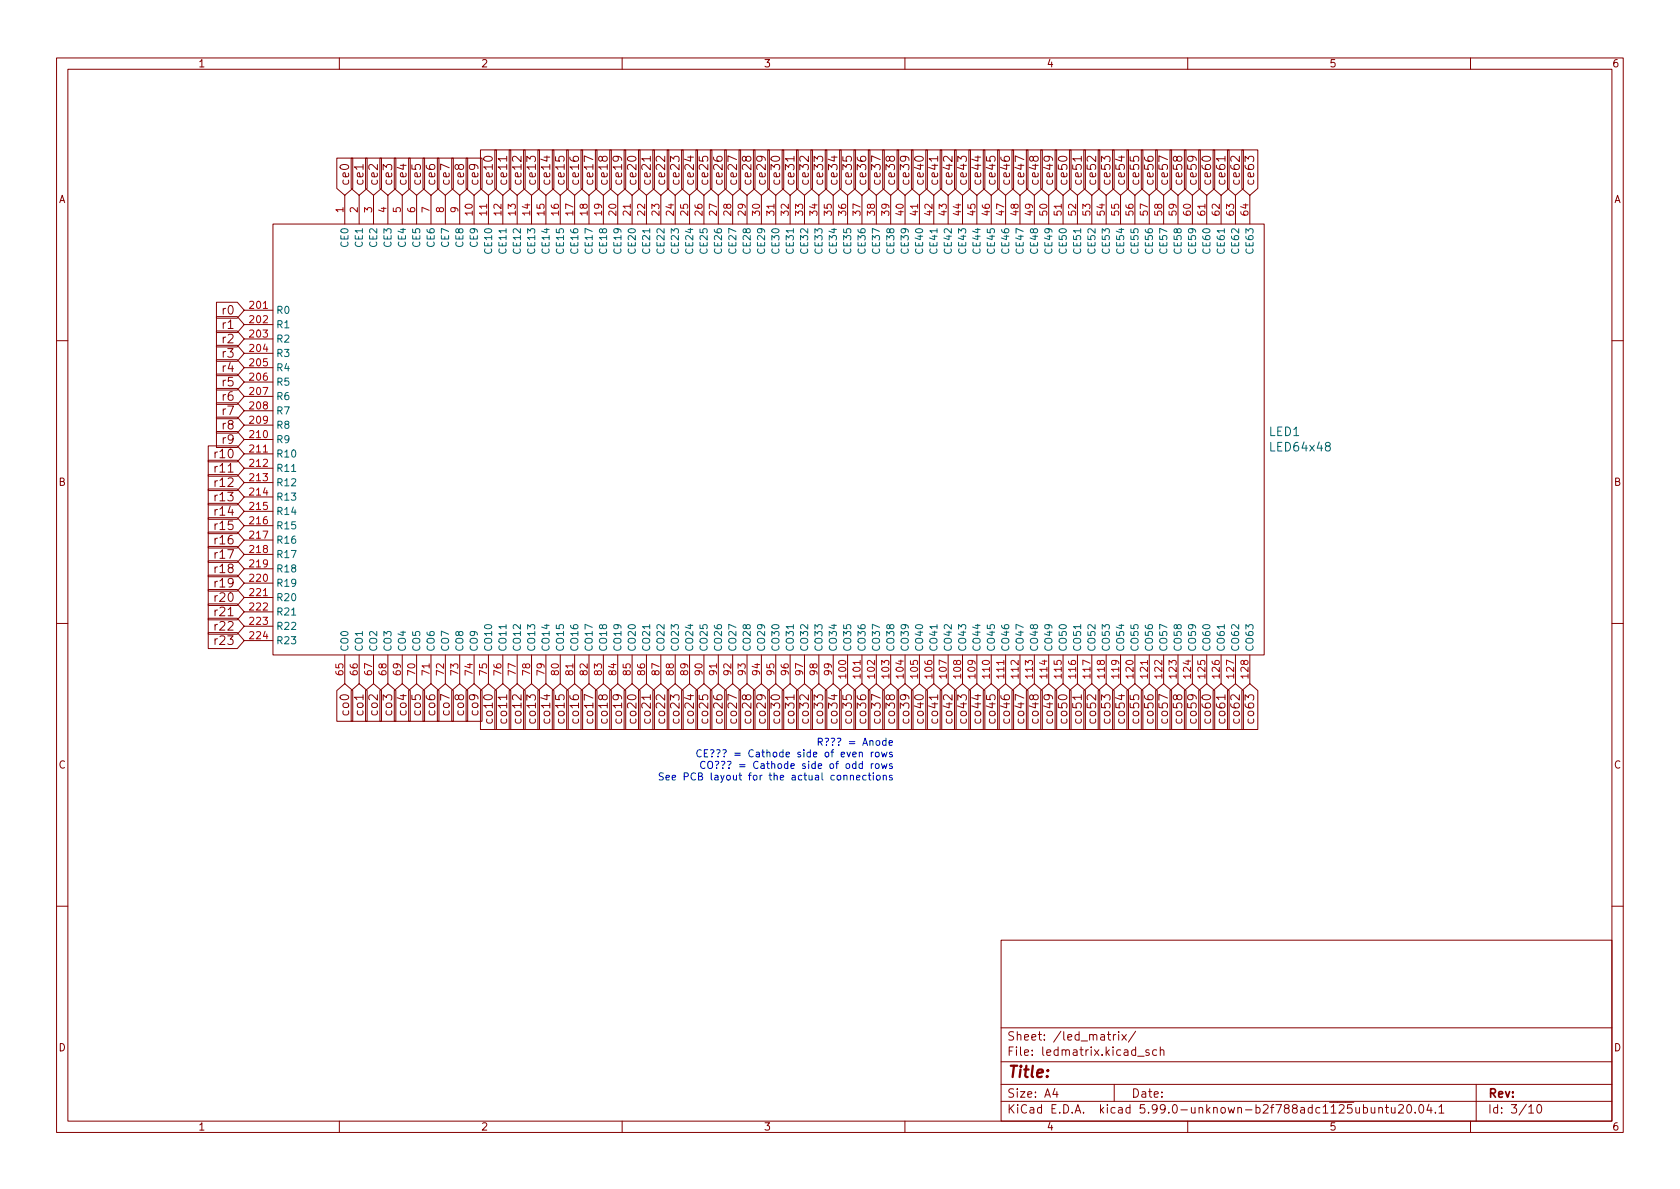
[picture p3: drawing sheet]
<svg xmlns="http://www.w3.org/2000/svg" width="297mm" height="210mm" viewBox="0 0 297 210" stroke-linecap="round" stroke-linejoin="round" font-family="sans-serif">
<g fill="none" stroke="#840000" stroke-width=".18">
<path d="M10 10.2h277v190.1h-277zM12 12.2h273v186.1h-273zM60 10.2v2M110 10.2v2M160 10.2v2M210 10.2v2M260 10.2v2M48.3 39.6h175.2v76.2h-175.2zM59.6 28h2.8v5.3l-1.4 1.2-1.4-1.2zM61 34.5v5.1M62.1 28h2.8v5.3l-1.4 1.2-1.4-1.2zM63.5 34.5v5.1"/>
<path d="M64.2 29.1v.9M64.6 28h2.8v5.3l-1.4 1.2-1.4-1.2zM66 34.5v5.1M67.2 28h2.8v5.3l-1.4 1.2-1.4-1.2zM68.6 34.5v5.1M69.7 28h2.8v5.3l-1.4 1.2-1.4-1.2zM71.1 34.5v5.1M72.3 28h2.8v5.3l-1.4 1.2-1.4-1.2zM73.7 34.5v5.1M74.8 28h2.8v5.3l-1.4 1.2-1.4-1.2zM76.2 34.5v5.1M77.3 28h2.8v5.3l-1.4 1.2-1.4-1.2z"/>
<path d="M78.7 34.5v5.1M79.9 28h2.8v5.3l-1.4 1.2-1.4-1.2zM81.3 34.5v5.1M82.4 28h2.8v5.3l-1.4 1.2-1.4-1.2zM83.8 34.5v5.1M85 26.5h2.8v6.8l-1.4 1.2-1.4-1.2zM85.6 27.9a1.01 1.01 0 0 1 1.4 .1 .83 .83 0 0 1-.6 .6 .83 .83 0 0 1-.8-.3zM86.4 34.5v5.1M87.5 26.5h2.8v6.8l-1.4 1.2-1.4-1.2zM88.9 34.5v5.1M89.6 27.6v.9M90 26.5h2.8v6.8l-1.4 1.2-1.4-1.2z"/>
<path d="M91.4 34.5v5.1M92.1 27.6v1l-1.1-1-.2 .1-.2 .2 .2 .6M92.6 26.5h2.8v6.8l-1.4 1.2-1.4-1.2zM93.1 28.6v-1l.6 .5 .2-.4h.6l.2 .2v.5l-.2 .2M94 34.5v5.1M95.1 26.5h2.8v6.8l-1.4 1.2-1.4-1.2zM96.5 34.5v5.1M96.7 27.6v.9l-1.1-.4M97.7 26.5h2.8v6.8l-1.4 1.2-1.4-1.2zM98.2 27.7v.7l.8 .1-.2-.2 .1-.5 .2-.2 .5 .1 .1 .2-.1 .6M99.1 34.5v5.1M100.2 26.5h2.8v6.8l-1.4 1.2-1.4-1.2z"/>
<path d="M100.8 27.8a.6 .6 0 0 0 .6 .7h.6l.2-.1 .1-.5-.2-.2-.5-.1-.2 .2-.1 .4 .3 .3M101.6 34.5v5.1M102.7 26.5h2.8v6.8l-1.4 1.2-1.4-1.2zM104.1 34.5v5.1M104.8 28.2l-1.5-.6v1M105.3 26.5h2.8v6.8l-1.4 1.2-1.4-1.2zM106.5 27.9l.3-.3h.3l.3 .3-.2 .5-.4 .1-.2-.1-.2-.7-.3-.1-.2 .2-.1 .4 .2 .2 .2 .1 .3-.3M106.7 34.5v5.1M107.8 26.5h2.8v6.8l-1.4 1.2-1.4-1.2zM109 27.6l.3 .3v.5l-.3 .1-.5-.1-.1-.5 .1-.2a1.01 1.01 0 0 1 1.4 .4v.3M109.2 34.5v5.1M110.4 26.5h2.8v6.8l-1.4 1.2-1.4-1.2z"/>
<path d="M111 27.9a1.01 1.01 0 0 1 1.4 .1 .83 .83 0 0 1-.6 .6 .83 .83 0 0 1-.8-.3zM111.8 34.5v5.1M112.9 26.5h2.8v6.8l-1.4 1.2-1.4-1.2zM114.3 34.5v5.1M115 27.6v.9M115.4 26.5h2.8v6.8l-1.4 1.2-1.4-1.2zM116.8 34.5v5.1M117.5 27.6v1l-1.1-1-.2 .1-.2 .2 .2 .6M118 26.5h2.8v6.8l-1.4 1.2-1.4-1.2zM118.5 28.6v-1l.6 .5 .2-.4h.6l.2 .2v.5l-.2 .2M119.4 34.5v5.1M120.5 26.5h2.8v6.8l-1.4 1.2-1.4-1.2z"/>
<path d="M121.9 34.5v5.1M122.1 27.6v.9l-1.1-.4M123.1 26.5h2.8v6.8l-1.4 1.2-1.4-1.2zM123.6 27.7v.7l.8 .1-.2-.2 .1-.5 .2-.2 .5 .1 .1 .2-.1 .6M124.5 34.5v5.1M125.6 26.5h2.8v6.8l-1.4 1.2-1.4-1.2zM126.2 27.8a.6 .6 0 0 0 .6 .7h.6l.2-.1 .1-.5-.2-.2-.5-.1-.2 .2-.1 .4 .3 .3M127 34.5v5.1M128.1 26.5h2.8v6.8l-1.4 1.2-1.4-1.2zM129.5 34.5v5.1M130.2 28.2l-1.5-.6v1M130.7 26.5h2.8v6.8l-1.4 1.2-1.4-1.2z"/>
<path d="M131.9 27.9l.3-.3h.3l.3 .3-.2 .5-.4 .1-.2-.1-.2-.7-.3-.1-.2 .2-.1 .4 .2 .2 .2 .1 .3-.3M132.1 34.5v5.1M133.2 26.5h2.8v6.8l-1.4 1.2-1.4-1.2zM134.4 27.6l.3 .3v.5l-.3 .1-.5-.1-.1-.5 .1-.2a1.01 1.01 0 0 1 1.4 .4v.3M134.6 34.5v5.1M135.8 26.5h2.8v6.8l-1.4 1.2-1.4-1.2zM136.4 27.9a1.01 1.01 0 0 1 1.4 .1 .83 .83 0 0 1-.6 .6 .83 .83 0 0 1-.8-.3zM137.2 34.5v5.1M138.3 26.5h2.8v6.8l-1.4 1.2-1.4-1.2zM139.7 34.5v5.1M140.4 27.6v.9M140.8 26.5h2.8v6.8l-1.4 1.2-1.4-1.2z"/>
<path d="M142.2 34.5v5.1M142.9 27.6v1l-1.1-1-.2 .1-.2 .2 .2 .6M143.4 26.5h2.8v6.8l-1.4 1.2-1.4-1.2zM143.9 28.6v-1l.6 .5 .2-.4h.6l.2 .2v.5l-.2 .2M144.8 34.5v5.1M145.9 26.5h2.8v6.8l-1.4 1.2-1.4-1.2zM147.3 34.5v5.1M147.5 27.6v.9l-1.1-.4M148.5 26.5h2.8v6.8l-1.4 1.2-1.4-1.2zM149 27.7v.7l.8 .1-.2-.2 .1-.5 .2-.2 .5 .1 .1 .2-.1 .6M149.9 34.5v5.1M151 26.5h2.8v6.8l-1.4 1.2-1.4-1.2z"/>
<path d="M151.6 27.8a.6 .6 0 0 0 .6 .7h.6l.2-.1 .1-.5-.2-.2-.5-.1-.2 .2-.1 .4 .3 .3M152.4 34.5v5.1M153.5 26.5h2.8v6.8l-1.4 1.2-1.4-1.2zM154.9 34.5v5.1M155.6 28.2l-1.5-.6v1M156.1 26.5h2.8v6.8l-1.4 1.2-1.4-1.2zM157.3 27.9l.3-.3h.3l.3 .3-.2 .5-.4 .1-.2-.1-.2-.7-.3-.1-.2 .2-.1 .4 .2 .2 .2 .1 .3-.3M157.5 34.5v5.1M158.6 26.5h2.8v6.8l-1.4 1.2-1.4-1.2zM159.8 27.6l.3 .3v.5l-.3 .1-.5-.1-.1-.5 .1-.2a1.01 1.01 0 0 1 1.4 .4v.3M160 34.5v5.1M161.2 26.5h2.8v6.8l-1.4 1.2-1.4-1.2z"/>
<path d="M161.8 27.9a1.01 1.01 0 0 1 1.4 .1 .83 .83 0 0 1-.6 .6 .83 .83 0 0 1-.8-.3zM162.6 34.5v5.1M163.7 26.5h2.8v6.8l-1.4 1.2-1.4-1.2zM165.1 34.5v5.1M165.8 27.6v.9M166.2 26.5h2.8v6.8l-1.4 1.2-1.4-1.2zM167.6 34.5v5.1M168.3 27.6v1l-1.1-1-.2 .1-.2 .2 .2 .6M168.8 26.5h2.8v6.8l-1.4 1.2-1.4-1.2zM169.3 28.6v-1l.6 .5 .2-.4h.6l.2 .2v.5l-.2 .2M170.2 34.5v5.1M171.3 26.5h2.8v6.8l-1.4 1.2-1.4-1.2z"/>
<path d="M172.7 34.5v5.1M172.9 27.6v.9l-1.1-.4M173.9 26.5h2.8v6.8l-1.4 1.2-1.4-1.2zM174.4 27.7v.7l.8 .1-.2-.2 .1-.5 .2-.2 .5 .1 .1 .2-.1 .6M175.3 34.5v5.1M176.4 26.5h2.8v6.8l-1.4 1.2-1.4-1.2zM177 27.8a.6 .6 0 0 0 .6 .7h.6l.2-.1 .1-.5-.2-.2-.5-.1-.2 .2-.1 .4 .3 .3M177.8 34.5v5.1M178.9 26.5h2.8v6.8l-1.4 1.2-1.4-1.2zM180.3 34.5v5.1M181 28.2l-1.5-.6v1M181.5 26.5h2.8v6.8l-1.4 1.2-1.4-1.2z"/>
<path d="M182.7 27.9l.3-.3h.3l.3 .3-.2 .5-.4 .1-.2-.1-.2-.7-.3-.1-.2 .2-.1 .4 .2 .2 .2 .1 .3-.3M182.9 34.5v5.1M184 26.5h2.8v6.8l-1.4 1.2-1.4-1.2zM185.2 27.6l.3 .3v.5l-.3 .1-.5-.1-.1-.5 .1-.2a1.01 1.01 0 0 1 1.4 .4v.3M185.4 34.5v5.1M186.6 26.5h2.8v6.8l-1.4 1.2-1.4-1.2zM187.2 27.9a1.01 1.01 0 0 1 1.4 .1 .83 .83 0 0 1-.6 .6 .83 .83 0 0 1-.8-.3zM188 34.5v5.1M189.1 26.5h2.8v6.8l-1.4 1.2-1.4-1.2zM190.5 34.5v5.1M191.2 27.6v.9M191.6 26.5h2.8v6.8l-1.4 1.2-1.4-1.2z"/>
<path d="M193 34.5v5.1M193.7 27.6v1l-1.1-1-.2 .1-.2 .2 .2 .6M194.2 26.5h2.8v6.8l-1.4 1.2-1.4-1.2zM194.7 28.6v-1l.6 .5 .2-.4h.6l.2 .2v.5l-.2 .2M195.6 34.5v5.1M196.7 26.5h2.8v6.8l-1.4 1.2-1.4-1.2zM198.1 34.5v5.1M198.3 27.6v.9l-1.1-.4M199.3 26.5h2.8v6.8l-1.4 1.2-1.4-1.2zM199.8 27.7v.7l.8 .1-.2-.2 .1-.5 .2-.2 .5 .1 .1 .2-.1 .6M200.7 34.5v5.1M201.8 26.5h2.8v6.8l-1.4 1.2-1.4-1.2z"/>
<path d="M202.4 27.8a.6 .6 0 0 0 .6 .7h.6l.2-.1 .1-.5-.2-.2-.5-.1-.2 .2-.1 .4 .3 .3M203.2 34.5v5.1M204.3 26.5h2.8v6.8l-1.4 1.2-1.4-1.2zM205.7 34.5v5.1M206.4 28.2l-1.5-.6v1M206.9 26.5h2.8v6.8l-1.4 1.2-1.4-1.2zM208.1 27.9l.3-.3h.3l.3 .3-.2 .5-.4 .1-.2-.1-.2-.7-.3-.1-.2 .2-.1 .4 .2 .2 .2 .1 .3-.3M208.3 34.5v5.1M209.4 26.5h2.8v6.8l-1.4 1.2-1.4-1.2zM210.6 27.6l.3 .3v.5l-.3 .1-.5-.1-.1-.5 .1-.2a1.01 1.01 0 0 1 1.4 .4v.3M210.8 34.5v5.1M212 26.5h2.8v6.8l-1.4 1.2-1.4-1.2z"/>
<path d="M212.6 27.9a1.01 1.01 0 0 1 1.4 .1 .83 .83 0 0 1-.6 .6 .83 .83 0 0 1-.8-.3zM213.4 34.5v5.1M214.5 26.5h2.8v6.8l-1.4 1.2-1.4-1.2zM215.9 34.5v5.1M216.6 27.6v.9M217 26.5h2.8v6.8l-1.4 1.2-1.4-1.2zM218.4 34.5v5.1M219.1 27.6v1l-1.1-1-.2 .1-.2 .2 .2 .6M219.6 26.5h2.8v6.8l-1.4 1.2-1.4-1.2zM220.1 28.6v-1l.6 .5 .2-.4h.6l.2 .2v.5l-.2 .2M221 34.5v5.1M38.3 53.4h3.7l1.2 1.5-1.2 1.4h-3.7z"/>
<path d="M38.3 56h3.7l1.2 1.4-1.2 1.4h-3.7zM38.3 58.5h3.7l1.2 1.4-1.2 1.4h-3.7zM43.2 54.9h5.1M43.2 57.4h5.1M43.2 59.9h5.1M10 60.2h2M36.8 78.8h5.2l1.2 1.5-1.2 1.4h-5.2zM38.3 61.1h3.7l1.2 1.4-1.2 1.4h-3.7zM38.3 63.6h3.7l1.2 1.4-1.2 1.4h-3.7zM38.3 66.1h3.7l1.2 1.5-1.2 1.4h-3.7zM38.3 68.7h3.7l1.2 1.4-1.2 1.4h-3.7zM38.3 71.2h3.7l1.2 1.4-1.2 1.4h-3.7z"/>
<path d="M38.3 73.8h3.7l1.2 1.4-1.2 1.4h-3.7zM38.3 76.3h3.7l1.2 1.4-1.2 1.4h-3.7zM43.2 62.5h5.1M43.2 65h5.1M43.2 67.6h5.1M43.2 70.1h5.1M43.2 72.6h5.1M43.2 75.2h5.1M43.2 77.7h5.1M285 60.2h2M36.8 81.4h5.2l1.2 1.4-1.2 1.4h-5.2zM36.8 83.9h5.2l1.2 1.4-1.2 1.4h-5.2z"/>
<path d="M36.8 86.5h5.2l1.2 1.4-1.2 1.4h-5.2zM36.8 89h5.2l1.2 1.4-1.2 1.4h-5.2zM36.8 91.5h5.2l1.2 1.5-1.2 1.4h-5.2zM36.8 94.1h5.2l1.2 1.4-1.2 1.4h-5.2zM36.8 96.6h5.2l1.2 1.4-1.2 1.4h-5.2zM36.8 99.2h5.2l1.2 1.4-1.2 1.4h-5.2zM43.2 80.3h5.1M43.2 82.8h5.1M43.2 85.3h5.1M43.2 87.9h5.1M43.2 90.4h5.1M43.2 93h5.1"/>
<path d="M43.2 95.5h5.1M43.2 98h5.1M10 110.2h2M36.8 101.7h5.2l1.2 1.4-1.2 1.4h-5.2zM36.8 104.2h5.2l1.2 1.5-1.2 1.4h-5.2zM36.8 106.8h5.2l1.2 1.4-1.2 1.4h-5.2zM36.8 109.3h5.2l1.2 1.4-1.2 1.4h-5.2zM36.8 111.9h5.2l1.2 1.4-1.2 1.4h-5.2zM43.2 100.6h5.1M43.2 103.1h5.1M43.2 105.7h5.1M43.2 108.2h5.1"/>
<path d="M43.2 110.7h5.1M43.2 113.3h5.1M61 115.8v5.1M63.5 115.8v5.1M66 115.8v5.1M68.6 115.8v5.1M71.1 115.8v5.1M73.7 115.8v5.1M76.2 115.8v5.1M78.7 115.8v5.1M81.3 115.8v5.1M83.8 115.8v5.1"/>
<path d="M86.4 115.8v5.1M88.9 115.8v5.1M91.4 115.8v5.1M94 115.8v5.1M96.5 115.8v5.1M99.1 115.8v5.1M101.6 115.8v5.1M104.1 115.8v5.1M106.7 115.8v5.1M109.2 115.8v5.1M111.8 115.8v5.1M114.3 115.8v5.1"/>
<path d="M116.8 115.8v5.1M119.4 115.8v5.1M121.9 115.8v5.1M124.5 115.8v5.1M127 115.8v5.1M129.5 115.8v5.1M132.1 115.8v5.1M134.6 115.8v5.1M137.2 115.8v5.1M139.7 115.8v5.1M142.2 115.8v5.1M144.8 115.8v5.1"/>
<path d="M147.3 115.8v5.1M149.9 115.8v5.1M152.4 115.8v5.1M154.9 115.8v5.1M157.5 115.8v5.1M160 115.8v5.1M162.6 115.8v5.1M165.1 115.8v5.1M167.6 115.8v5.1M170.2 115.8v5.1M172.7 115.8v5.1M175.3 115.8v5.1"/>
<path d="M177.8 115.8v5.1M180.3 115.8v5.1M182.9 115.8v5.1M185.4 115.8v5.1M188 115.8v5.1M190.5 115.8v5.1M193 115.8v5.1M195.6 115.8v5.1M198.1 115.8v5.1M200.7 115.8v5.1M203.2 115.8v5.1M205.7 115.8v5.1"/>
<path d="M208.3 115.8v5.1M210.8 115.8v5.1M213.4 115.8v5.1M215.9 115.8v5.1M218.4 115.8v5.1M221 115.8v5.1M285 110.2h2M59.6 122.1l1.4-1.2 1.4 1.2v5.4h-2.8zM62.1 122.1l1.4-1.2 1.4 1.2v5.4h-2.8zM64.6 122.1l1.4-1.2 1.4 1.2v5.4h-2.8zM67.2 122.1l1.4-1.2 1.4 1.2v5.4h-2.8zM69.7 122.1l1.4-1.2 1.4 1.2v5.4h-2.8z"/>
<path d="M72.3 122.1l1.4-1.2 1.4 1.2v5.4h-2.8zM74.8 122.1l1.4-1.2 1.4 1.2v5.4h-2.8zM77.3 122.1l1.4-1.2 1.4 1.2v5.4h-2.8zM79.9 122.1l1.4-1.2 1.4 1.2v5.4h-2.8zM82.4 122.1l1.4-1.2 1.4 1.2v5.4h-2.8zM85 122.1l1.4-1.2 1.4 1.2v6.9h-2.8zM87.5 122.1l1.4-1.2 1.4 1.2v6.9h-2.8zM90 122.1l1.4-1.2 1.4 1.2v6.9h-2.8zM92.6 122.1l1.4-1.2 1.4 1.2v6.9h-2.8zM95.1 122.1l1.4-1.2 1.4 1.2v6.9h-2.8zM97.7 122.1l1.4-1.2 1.4 1.2v6.9h-2.8zM100.2 122.1l1.4-1.2 1.4 1.2v6.9h-2.8z"/>
<path d="M102.7 122.1l1.4-1.2 1.4 1.2v6.9h-2.8zM105.3 122.1l1.4-1.2 1.4 1.2v6.9h-2.8zM107.8 122.1l1.4-1.2 1.4 1.2v6.9h-2.8zM110.4 122.1l1.4-1.2 1.4 1.2v6.9h-2.8zM112.9 122.1l1.4-1.2 1.4 1.2v6.9h-2.8zM115.4 122.1l1.4-1.2 1.4 1.2v6.9h-2.8zM118 122.1l1.4-1.2 1.4 1.2v6.9h-2.8zM120.5 122.1l1.4-1.2 1.4 1.2v6.9h-2.8zM123.1 122.1l1.4-1.2 1.4 1.2v6.9h-2.8zM125.6 122.1l1.4-1.2 1.4 1.2v6.9h-2.8zM128.1 122.1l1.4-1.2 1.4 1.2v6.9h-2.8zM130.7 122.1l1.4-1.2 1.4 1.2v6.9h-2.8z"/>
<path d="M133.2 122.1l1.4-1.2 1.4 1.2v6.9h-2.8zM135.8 122.1l1.4-1.2 1.4 1.2v6.9h-2.8zM138.3 122.1l1.4-1.2 1.4 1.2v6.9h-2.8zM140.8 122.1l1.4-1.2 1.4 1.2v6.9h-2.8zM143.4 122.1l1.4-1.2 1.4 1.2v6.9h-2.8zM145.9 122.1l1.4-1.2 1.4 1.2v6.9h-2.8zM148.5 122.1l1.4-1.2 1.4 1.2v6.9h-2.8zM151 122.1l1.4-1.2 1.4 1.2v6.9h-2.8zM153.5 122.1l1.4-1.2 1.4 1.2v6.9h-2.8zM156.1 122.1l1.4-1.2 1.4 1.2v6.9h-2.8zM158.6 122.1l1.4-1.2 1.4 1.2v6.9h-2.8zM161.2 122.1l1.4-1.2 1.4 1.2v6.9h-2.8z"/>
<path d="M163.7 122.1l1.4-1.2 1.4 1.2v6.9h-2.8zM166.2 122.1l1.4-1.2 1.4 1.2v6.9h-2.8zM168.8 122.1l1.4-1.2 1.4 1.2v6.9h-2.8zM171.3 122.1l1.4-1.2 1.4 1.2v6.9h-2.8zM173.9 122.1l1.4-1.2 1.4 1.2v6.9h-2.8zM176.4 122.1l1.4-1.2 1.4 1.2v6.9h-2.8zM178.9 122.1l1.4-1.2 1.4 1.2v6.9h-2.8zM181.5 122.1l1.4-1.2 1.4 1.2v6.9h-2.8zM184 122.1l1.4-1.2 1.4 1.2v6.9h-2.8zM186.6 122.1l1.4-1.2 1.4 1.2v6.9h-2.8zM189.1 122.1l1.4-1.2 1.4 1.2v6.9h-2.8zM191.6 122.1l1.4-1.2 1.4 1.2v6.9h-2.8z"/>
<path d="M194.2 122.1l1.4-1.2 1.4 1.2v6.9h-2.8zM196.7 122.1l1.4-1.2 1.4 1.2v6.9h-2.8zM199.3 122.1l1.4-1.2 1.4 1.2v6.9h-2.8zM201.8 122.1l1.4-1.2 1.4 1.2v6.9h-2.8zM204.3 122.1l1.4-1.2 1.4 1.2v6.9h-2.8zM206.9 122.1l1.4-1.2 1.4 1.2v6.9h-2.8zM209.4 122.1l1.4-1.2 1.4 1.2v6.9h-2.8zM212 122.1l1.4-1.2 1.4 1.2v6.9h-2.8zM214.5 122.1l1.4-1.2 1.4 1.2v6.9h-2.8zM217 122.1l1.4-1.2 1.4 1.2v6.9h-2.8zM219.6 122.1l1.4-1.2 1.4 1.2v6.9h-2.8zM10 160.2h2"/>
<path d="M177 166.3h108v32h-108zM285 160.2h2M60 198.3v2M110 198.3v2M160 198.3v2M177 194.8h108M177 191.8h108M177 187.8h108M177 181.8h108M186.5 192.5l-.4 1h1M186.9 193v1M195.8 182.9h.6"/>
<path d="M196 182.4v1.3l.4 .2M196.9 182.9v1M197 191.8v3M197.3 182.9l-.3 .1-.1 .2M197.8 182.4v.2M197.8 182.9v1M198.4 182.9l.7 1M199.1 182.9l-.7 1M200.8 182.4l-1.3 1.9M201.1 186.8h1.2M203.1 185.7l-.3-.1-.2 .2v.3l.5 .1v.4h-.5M204.5 185.7l-.4-.1-.3 .3v.4l.1 .3h.6"/>
<path d="M205.1 185.8l.3-.2 .3 .1 .1 .9M205.1 185.1v1.5M210 198.3v2M242.4 195.8l.1 1h.4l.2-.1M243.1 195.8v1M243.8 196l.2-.2 .4 .1v.9M243.8 195.8v1M244.9 195.8h.6M245.1 195.3v1.3l.4 .2M246 195.8l.1 1h.3l.2-.1M246.6 195.8v1M247.3 195.5l.6-.2 .2 .2v.3l-.9 1h.9"/>
<path d="M248.9 195.4l.2-.1a.81 .81 0 0 1 .6 .7 .81 .81 0 0 1-.3 .8h-.2a.81 .81 0 0 1-.6-.6 .81 .81 0 0 1 .3-.8zM250.2 196.7v.1M251 195.5l.2-.2a.81 .81 0 0 1 .6 .7 .81 .81 0 0 1-.3 .8h-.1a.81 .81 0 0 1-.4-1.3zM252.6 195.3l-.3 1h.9M253 195.8v1M253.8 196.7v.1M254.4 195.8l.5-.5v1.5M254.4 196.8h.9M260 198.3v2M261 191.8v6.5M270.3 195.8l.4-.5v1.5M270.3 196.8h.9"/>
<path d="M271.9 195.4l.2-.1a.81 .81 0 0 1 .6 .7 .81 .81 0 0 1-.3 .8h-.2a.81 .81 0 0 1-.6-.6 .81 .81 0 0 1 .3-.8z"/>
</g>
<path d="M51.6 83.4h.7M51.6 108.8h.7" fill="none" stroke="#006464" stroke-width=".18"/>
<g fill="none" stroke="#0000c2" stroke-width=".18">
<path d="M117.3 136.7h-.5l-.2 .1v.4l.6 .2 .1 .3-.3 .2h-.4M117.8 137.5l.6-.1-.1-.2-.4-.1-.1 .2v.6h.5M118.9 137.5l.6-.1-.1-.2-.4-.1-.1 .2v.6h.5M121 137.3h.6l.1-.2-.1-.3-.6-.1v1.2M124 132.7a.6 .6 0 0 0-.8 .4 .6 .6 0 0 0 .5 .7l.3-.1M124.5 133.2h.5M124.7 134.7a.6 .6 0 0 0-.9 .5 .6 .6 0 0 0 .6 .7l.3-.1M125.1 132.6h-.6v1.2h.6M125.2 134.8l.2-.2a.43 .43 0 0 1 .6 .4v.5a.42 .42 0 0 1-.4 .4 .42 .42 0 0 1-.5-.4zM125.6 132.6h.4l.2 .2-.3 .6M125.9 133.7v.1M126.5 134.7l.4-.1 .2 .2-.4 .6"/>
<path d="M126.7 132.6h.4l.2 .2-.3 .6M126.7 135.8v.1M127 133.7v.1M127.6 134.7l.4-.1 .2 .2-.4 .6M127.8 135.8v.1M144.7 131.2l.6-.1 .1-.1-.1-.3-.6-.2v1.3M145 131.2l.4 .6M155.9 135l.2 .9 .2-.6 .3 .6 .2-.9M156.2 137.2l.1-.1 .3 .1 .1 .7M157.7 133.1l-.3-.1-.1 .2v.2l.4 .1v.3h-.4M157.7 135.1l-.3-.1-.1 .2v.2l.4 .1v.3h-.4M157.7 137.2l-.3-.1-.1 .2v.2l.4 .1v.3h-.4"/>
</g>
<text font-size="2.8" fill="#840000" x="178" y="190.6">Title:</text>
<g font-size="2.1" fill="#840000">
<text x="61.7" y="32.9" transform="rotate(-90 61.7 32.9)">ce0</text>
<text x="64.3" y="32.9" transform="rotate(-90 64.3 32.9)">ce1</text>
<text x="66.8" y="32.9" transform="rotate(-90 66.8 32.9)">ce2</text>
<text x="69.3" y="32.9" transform="rotate(-90 69.3 32.9)">ce3</text>
<text x="71.9" y="32.9" transform="rotate(-90 71.9 32.9)">ce4</text>
<text x="74.4" y="32.9" transform="rotate(-90 74.4 32.9)">ce5</text>
<text x="77" y="32.9" transform="rotate(-90 77 32.9)">ce6</text>
<text x="79.5" y="32.9" transform="rotate(-90 79.5 32.9)">ce7</text>
<text x="82" y="32.9" transform="rotate(-90 82 32.9)">ce8</text>
<text x="84.6" y="32.9" transform="rotate(-90 84.6 32.9)">ce9</text>
<text x="87.1" y="32.9" transform="rotate(-90 87.1 32.9)">ce10</text>
<text x="89.7" y="32.9" transform="rotate(-90 89.7 32.9)">ce11</text>
<text x="92.2" y="32.9" transform="rotate(-90 92.2 32.9)">ce12</text>
<text x="94.7" y="32.9" transform="rotate(-90 94.7 32.9)">ce13</text>
<text x="97.3" y="32.9" transform="rotate(-90 97.3 32.9)">ce14</text>
<text x="99.8" y="32.9" transform="rotate(-90 99.8 32.9)">ce15</text>
<text x="102.4" y="32.9" transform="rotate(-90 102.4 32.9)">ce16</text>
<text x="104.9" y="32.9" transform="rotate(-90 104.9 32.9)">ce17</text>
<text x="107.4" y="32.9" transform="rotate(-90 107.4 32.9)">ce18</text>
<text x="110" y="32.9" transform="rotate(-90 110 32.9)">ce19</text>
<text x="112.5" y="32.9" transform="rotate(-90 112.5 32.9)">ce20</text>
<text x="115.1" y="32.9" transform="rotate(-90 115.1 32.9)">ce21</text>
<text x="117.6" y="32.9" transform="rotate(-90 117.6 32.9)">ce22</text>
<text x="120.1" y="32.9" transform="rotate(-90 120.1 32.9)">ce23</text>
<text x="122.7" y="32.9" transform="rotate(-90 122.7 32.9)">ce24</text>
<text x="125.2" y="32.9" transform="rotate(-90 125.2 32.9)">ce25</text>
<text x="127.8" y="32.9" transform="rotate(-90 127.8 32.9)">ce26</text>
<text x="130.3" y="32.9" transform="rotate(-90 130.3 32.9)">ce27</text>
<text x="132.8" y="32.9" transform="rotate(-90 132.8 32.9)">ce28</text>
<text x="135.4" y="32.9" transform="rotate(-90 135.4 32.9)">ce29</text>
<text x="137.9" y="32.9" transform="rotate(-90 137.9 32.9)">ce30</text>
<text x="140.5" y="32.9" transform="rotate(-90 140.5 32.9)">ce31</text>
<text x="143" y="32.9" transform="rotate(-90 143 32.9)">ce32</text>
<text x="145.5" y="32.9" transform="rotate(-90 145.5 32.9)">ce33</text>
<text x="148.1" y="32.9" transform="rotate(-90 148.1 32.9)">ce34</text>
<text x="150.6" y="32.9" transform="rotate(-90 150.6 32.9)">ce35</text>
<text x="153.2" y="32.9" transform="rotate(-90 153.2 32.9)">ce36</text>
<text x="155.7" y="32.9" transform="rotate(-90 155.7 32.9)">ce37</text>
<text x="158.2" y="32.9" transform="rotate(-90 158.2 32.9)">ce38</text>
<text x="160.8" y="32.9" transform="rotate(-90 160.8 32.9)">ce39</text>
<text x="163.3" y="32.9" transform="rotate(-90 163.3 32.9)">ce40</text>
<text x="165.9" y="32.9" transform="rotate(-90 165.9 32.9)">ce41</text>
<text x="168.4" y="32.9" transform="rotate(-90 168.4 32.9)">ce42</text>
<text x="170.9" y="32.9" transform="rotate(-90 170.9 32.9)">ce43</text>
<text x="173.5" y="32.9" transform="rotate(-90 173.5 32.9)">ce44</text>
<text x="176" y="32.9" transform="rotate(-90 176 32.9)">ce45</text>
<text x="178.6" y="32.9" transform="rotate(-90 178.6 32.9)">ce46</text>
<text x="181.1" y="32.9" transform="rotate(-90 181.1 32.9)">ce47</text>
<text x="183.6" y="32.9" transform="rotate(-90 183.6 32.9)">ce48</text>
<text x="186.2" y="32.9" transform="rotate(-90 186.2 32.9)">ce49</text>
<text x="188.7" y="32.9" transform="rotate(-90 188.7 32.9)">ce50</text>
<text x="191.3" y="32.9" transform="rotate(-90 191.3 32.9)">ce51</text>
<text x="193.8" y="32.9" transform="rotate(-90 193.8 32.9)">ce52</text>
<text x="196.3" y="32.9" transform="rotate(-90 196.3 32.9)">ce53</text>
<text x="198.9" y="32.9" transform="rotate(-90 198.9 32.9)">ce54</text>
<text x="201.4" y="32.9" transform="rotate(-90 201.4 32.9)">ce55</text>
<text x="204" y="32.9" transform="rotate(-90 204 32.9)">ce56</text>
<text x="206.5" y="32.9" transform="rotate(-90 206.5 32.9)">ce57</text>
<text x="209" y="32.9" transform="rotate(-90 209 32.9)">ce58</text>
<text x="211.6" y="32.9" transform="rotate(-90 211.6 32.9)">ce59</text>
<text x="214.1" y="32.9" transform="rotate(-90 214.1 32.9)">ce60</text>
<text x="216.7" y="32.9" transform="rotate(-90 216.7 32.9)">ce61</text>
<text x="219.2" y="32.9" transform="rotate(-90 219.2 32.9)">ce62</text>
<text x="221.7" y="32.9" transform="rotate(-90 221.7 32.9)">ce63</text>
<text x="39.6" y="55.6">r0</text>
<text x="39.6" y="58.2">r1</text>
<text x="39.6" y="60.7">r2</text>
<text x="39.6" y="63.2">r3</text>
<text x="39.6" y="65.8">r4</text>
<text x="39.6" y="68.3">r5</text>
<text x="39.6" y="70.9">r6</text>
<text x="39.6" y="73.4">r7</text>
<text x="39.6" y="75.9">r8</text>
<text x="38.4" y="81">r10</text>
<text x="38.4" y="83.6">r11</text>
<text x="39.6" y="78.5">r9</text>
<text x="38.4" y="86.1">r12</text>
<text x="38.4" y="88.6">r13</text>
<text x="38.4" y="91.2">r14</text>
<text x="38.4" y="93.7">r15</text>
<text x="38.4" y="96.3">r16</text>
<text x="38.4" y="98.8">r17</text>
<text x="38.4" y="101.3">r18</text>
<text x="38.4" y="103.9">r19</text>
<text x="38.4" y="106.4">r20</text>
<text x="38.4" y="109">r21</text>
<text x="38.4" y="111.5">r22</text>
<text x="38.4" y="114">r23</text>
<text x="61.7" y="126.2" transform="rotate(-90 61.7 126.2)">co0</text>
<text x="64.3" y="126.2" transform="rotate(-90 64.3 126.2)">co1</text>
<text x="66.8" y="126.2" transform="rotate(-90 66.8 126.2)">co2</text>
<text x="69.3" y="126.2" transform="rotate(-90 69.3 126.2)">co3</text>
<text x="71.9" y="126.2" transform="rotate(-90 71.9 126.2)">co4</text>
<text x="74.4" y="126.2" transform="rotate(-90 74.4 126.2)">co5</text>
<text x="77" y="126.2" transform="rotate(-90 77 126.2)">co6</text>
<text x="79.5" y="126.2" transform="rotate(-90 79.5 126.2)">co7</text>
<text x="82" y="126.2" transform="rotate(-90 82 126.2)">co8</text>
<text x="84.6" y="126.2" transform="rotate(-90 84.6 126.2)">co9</text>
<text x="87.1" y="127.3" transform="rotate(-90 87.1 127.3)">co10</text>
<text x="89.7" y="127.3" transform="rotate(-90 89.7 127.3)">co11</text>
<text x="92.2" y="127.3" transform="rotate(-90 92.2 127.3)">co12</text>
<text x="94.7" y="127.3" transform="rotate(-90 94.7 127.3)">co13</text>
<text x="97.3" y="127.3" transform="rotate(-90 97.3 127.3)">co14</text>
<text x="99.8" y="127.3" transform="rotate(-90 99.8 127.3)">co15</text>
<text x="102.4" y="127.3" transform="rotate(-90 102.4 127.3)">co16</text>
<text x="104.9" y="127.3" transform="rotate(-90 104.9 127.3)">co17</text>
<text x="107.4" y="127.3" transform="rotate(-90 107.4 127.3)">co18</text>
<text x="110" y="127.3" transform="rotate(-90 110 127.3)">co19</text>
<text x="112.5" y="127.3" transform="rotate(-90 112.5 127.3)">co20</text>
<text x="115.1" y="127.3" transform="rotate(-90 115.1 127.3)">co21</text>
<text x="117.6" y="127.3" transform="rotate(-90 117.6 127.3)">co22</text>
<text x="120.1" y="127.3" transform="rotate(-90 120.1 127.3)">co23</text>
<text x="122.7" y="127.3" transform="rotate(-90 122.7 127.3)">co24</text>
<text x="125.2" y="127.3" transform="rotate(-90 125.2 127.3)">co25</text>
<text x="127.8" y="127.3" transform="rotate(-90 127.8 127.3)">co26</text>
<text x="130.3" y="127.3" transform="rotate(-90 130.3 127.3)">co27</text>
<text x="132.8" y="127.3" transform="rotate(-90 132.8 127.3)">co28</text>
<text x="135.4" y="127.3" transform="rotate(-90 135.4 127.3)">co29</text>
<text x="137.9" y="127.3" transform="rotate(-90 137.9 127.3)">co30</text>
<text x="140.5" y="127.3" transform="rotate(-90 140.5 127.3)">co31</text>
<text x="143" y="127.3" transform="rotate(-90 143 127.3)">co32</text>
<text x="145.5" y="127.3" transform="rotate(-90 145.5 127.3)">co33</text>
<text x="148.1" y="127.3" transform="rotate(-90 148.1 127.3)">co34</text>
<text x="150.6" y="127.3" transform="rotate(-90 150.6 127.3)">co35</text>
<text x="153.2" y="127.3" transform="rotate(-90 153.2 127.3)">co36</text>
<text x="155.7" y="127.3" transform="rotate(-90 155.7 127.3)">co37</text>
<text x="158.2" y="127.3" transform="rotate(-90 158.2 127.3)">co38</text>
<text x="160.8" y="127.3" transform="rotate(-90 160.8 127.3)">co39</text>
<text x="163.3" y="127.3" transform="rotate(-90 163.3 127.3)">co40</text>
<text x="165.9" y="127.3" transform="rotate(-90 165.9 127.3)">co41</text>
<text x="168.4" y="127.3" transform="rotate(-90 168.4 127.3)">co42</text>
<text x="170.9" y="127.3" transform="rotate(-90 170.9 127.3)">co43</text>
<text x="173.5" y="127.3" transform="rotate(-90 173.5 127.3)">co44</text>
<text x="176" y="127.3" transform="rotate(-90 176 127.3)">co45</text>
<text x="178.6" y="127.3" transform="rotate(-90 178.6 127.3)">co46</text>
<text x="181.1" y="127.3" transform="rotate(-90 181.1 127.3)">co47</text>
<text x="183.6" y="127.3" transform="rotate(-90 183.6 127.3)">co48</text>
<text x="186.2" y="127.3" transform="rotate(-90 186.2 127.3)">co49</text>
<text x="188.7" y="127.3" transform="rotate(-90 188.7 127.3)">co50</text>
<text x="191.3" y="127.3" transform="rotate(-90 191.3 127.3)">co51</text>
<text x="193.8" y="127.3" transform="rotate(-90 193.8 127.3)">co52</text>
<text x="196.3" y="127.3" transform="rotate(-90 196.3 127.3)">co53</text>
<text x="198.9" y="127.3" transform="rotate(-90 198.9 127.3)">co54</text>
<text x="201.4" y="127.3" transform="rotate(-90 201.4 127.3)">co55</text>
<text x="204" y="127.3" transform="rotate(-90 204 127.3)">co56</text>
<text x="206.5" y="127.3" transform="rotate(-90 206.5 127.3)">co57</text>
<text x="209" y="127.3" transform="rotate(-90 209 127.3)">co58</text>
<text x="211.6" y="127.3" transform="rotate(-90 211.6 127.3)">co59</text>
<text x="214.1" y="127.3" transform="rotate(-90 214.1 127.3)">co60</text>
<text x="216.7" y="127.3" transform="rotate(-90 216.7 127.3)">co61</text>
<text x="219.2" y="127.3" transform="rotate(-90 219.2 127.3)">co62</text>
<text x="221.7" y="127.3" transform="rotate(-90 221.7 127.3)">co63</text>
<text x="178" y="184">Sheet: /led_matrix/</text>
<text x="178" y="186.7">File: ledmatrix.kicad_sch</text>
<text x="178" y="196.9">KiCad E.D.A. kicad 5.99.0-unknown-b2f788adc1~125~ubuntu20.04.1</text>
<text x="178" y="194.1">Size: A4</text>
<text x="200" y="194.1">Date:</text>
<text x="263" y="194.1">Rev:</text>
<text x="263" y="196.9">Id: 3/10</text>
</g>
<g font-size="2.1" fill="#006464">
<text x="224.4" y="77.1">LED1</text>
<text x="224.8" y="79.8">LED64x48</text>
</g>
<g font-size="1.8" fill="#840000">
<text x="35" y="11.9">1</text>
<text x="85" y="11.9">2</text>
<text x="135" y="11.9">3</text>
<text x="185" y="11.9">4</text>
<text x="235" y="11.9">5</text>
<text x="285" y="11.9">6</text>
<text x="10.3" y="35.9">A</text>
<text x="285.3" y="35.9">A</text>
<text x="10.3" y="85.9">B</text>
<text x="285.3" y="85.9">B</text>
<text x="10.3" y="135.9">C</text>
<text x="285.3" y="135.9">C</text>
<text x="10.3" y="185.9">D</text>
<text x="285.3" y="185.9">D</text>
<text x="35" y="199.9">1</text>
<text x="85" y="199.9">2</text>
<text x="135" y="199.9">3</text>
<text x="185" y="199.9">4</text>
<text x="235" y="199.9">5</text>
<text x="285" y="199.9">6</text>
</g>
<g font-size="1.8" fill="#a90000">
<text x="60.7" y="37.6" transform="rotate(-90 60.7 37.6)">1</text>
<text x="63.2" y="37.6" transform="rotate(-90 63.2 37.6)">2</text>
<text x="65.8" y="37.6" transform="rotate(-90 65.8 37.6)">3</text>
<text x="68.3" y="37.6" transform="rotate(-90 68.3 37.6)">4</text>
<text x="70.9" y="37.6" transform="rotate(-90 70.9 37.6)">5</text>
<text x="73.4" y="37.6" transform="rotate(-90 73.4 37.6)">6</text>
<text x="75.9" y="37.6" transform="rotate(-90 75.9 37.6)">7</text>
<text x="78.5" y="37.6" transform="rotate(-90 78.5 37.6)">8</text>
<text x="81" y="37.6" transform="rotate(-90 81 37.6)">9</text>
<text x="83.6" y="38.1" transform="rotate(-90 83.6 38.1)">10</text>
<text x="86.1" y="38.1" transform="rotate(-90 86.1 38.1)">11</text>
<text x="88.6" y="38.1" transform="rotate(-90 88.6 38.1)">12</text>
<text x="91.2" y="38.1" transform="rotate(-90 91.2 38.1)">13</text>
<text x="93.7" y="38.1" transform="rotate(-90 93.7 38.1)">14</text>
<text x="96.3" y="38.1" transform="rotate(-90 96.3 38.1)">15</text>
<text x="98.8" y="38.1" transform="rotate(-90 98.8 38.1)">16</text>
<text x="101.3" y="38.1" transform="rotate(-90 101.3 38.1)">17</text>
<text x="103.9" y="38.1" transform="rotate(-90 103.9 38.1)">18</text>
<text x="106.4" y="38.1" transform="rotate(-90 106.4 38.1)">19</text>
<text x="109" y="38.1" transform="rotate(-90 109 38.1)">20</text>
<text x="111.5" y="38.1" transform="rotate(-90 111.5 38.1)">21</text>
<text x="114" y="38.1" transform="rotate(-90 114 38.1)">22</text>
<text x="116.6" y="38.1" transform="rotate(-90 116.6 38.1)">23</text>
<text x="119.1" y="38.1" transform="rotate(-90 119.1 38.1)">24</text>
<text x="121.7" y="38.1" transform="rotate(-90 121.7 38.1)">25</text>
<text x="124.2" y="38.1" transform="rotate(-90 124.2 38.1)">26</text>
<text x="126.7" y="38.1" transform="rotate(-90 126.7 38.1)">27</text>
<text x="129.3" y="38.1" transform="rotate(-90 129.3 38.1)">28</text>
<text x="131.8" y="38.1" transform="rotate(-90 131.8 38.1)">29</text>
<text x="134.4" y="38.1" transform="rotate(-90 134.4 38.1)">30</text>
<text x="136.9" y="38.1" transform="rotate(-90 136.9 38.1)">31</text>
<text x="139.4" y="38.1" transform="rotate(-90 139.4 38.1)">32</text>
<text x="142" y="38.1" transform="rotate(-90 142 38.1)">33</text>
<text x="144.5" y="38.1" transform="rotate(-90 144.5 38.1)">34</text>
<text x="147.1" y="38.1" transform="rotate(-90 147.1 38.1)">35</text>
<text x="149.6" y="38.1" transform="rotate(-90 149.6 38.1)">36</text>
<text x="152.1" y="38.1" transform="rotate(-90 152.1 38.1)">37</text>
<text x="154.7" y="38.1" transform="rotate(-90 154.7 38.1)">38</text>
<text x="157.2" y="38.1" transform="rotate(-90 157.2 38.1)">39</text>
<text x="159.8" y="38.1" transform="rotate(-90 159.8 38.1)">40</text>
<text x="162.3" y="38.1" transform="rotate(-90 162.3 38.1)">41</text>
<text x="164.8" y="38.1" transform="rotate(-90 164.8 38.1)">42</text>
<text x="167.4" y="38.1" transform="rotate(-90 167.4 38.1)">43</text>
<text x="169.9" y="38.1" transform="rotate(-90 169.9 38.1)">44</text>
<text x="172.5" y="38.1" transform="rotate(-90 172.5 38.1)">45</text>
<text x="175" y="38.1" transform="rotate(-90 175 38.1)">46</text>
<text x="177.5" y="38.1" transform="rotate(-90 177.5 38.1)">47</text>
<text x="180.1" y="38.1" transform="rotate(-90 180.1 38.1)">48</text>
<text x="182.6" y="38.1" transform="rotate(-90 182.6 38.1)">49</text>
<text x="185.2" y="38.1" transform="rotate(-90 185.2 38.1)">50</text>
<text x="187.7" y="38.1" transform="rotate(-90 187.7 38.1)">51</text>
<text x="190.2" y="38.1" transform="rotate(-90 190.2 38.1)">52</text>
<text x="192.8" y="38.1" transform="rotate(-90 192.8 38.1)">53</text>
<text x="195.3" y="38.1" transform="rotate(-90 195.3 38.1)">54</text>
<text x="197.9" y="38.1" transform="rotate(-90 197.9 38.1)">55</text>
<text x="200.4" y="38.1" transform="rotate(-90 200.4 38.1)">56</text>
<text x="202.9" y="38.1" transform="rotate(-90 202.9 38.1)">57</text>
<text x="205.5" y="38.1" transform="rotate(-90 205.5 38.1)">58</text>
<text x="208" y="38.1" transform="rotate(-90 208 38.1)">59</text>
<text x="210.6" y="38.1" transform="rotate(-90 210.6 38.1)">60</text>
<text x="213.1" y="38.1" transform="rotate(-90 213.1 38.1)">61</text>
<text x="215.6" y="38.1" transform="rotate(-90 215.6 38.1)">62</text>
<text x="218.2" y="38.1" transform="rotate(-90 218.2 38.1)">63</text>
<text x="220.7" y="38.1" transform="rotate(-90 220.7 38.1)">64</text>
<text x="44.2" y="54.6">201</text>
<text x="44.2" y="57.1">202</text>
<text x="44.2" y="59.7">203</text>
<text x="44.2" y="62.2">204</text>
<text x="44.2" y="64.8">205</text>
<text x="44.2" y="67.3">206</text>
<text x="44.2" y="69.8">207</text>
<text x="44.2" y="72.4">208</text>
<text x="44.2" y="74.9">209</text>
<text x="44.2" y="77.5">210</text>
<text x="44.2" y="80">211</text>
<text x="44.2" y="82.5">212</text>
<text x="44.2" y="85.1">213</text>
<text x="44.2" y="87.6">214</text>
<text x="44.2" y="90.2">215</text>
<text x="44.2" y="92.7">216</text>
<text x="44.2" y="95.2">217</text>
<text x="44.2" y="97.8">218</text>
<text x="44.2" y="100.3">219</text>
<text x="44.2" y="102.9">220</text>
<text x="44.2" y="105.4">221</text>
<text x="44.2" y="107.9">222</text>
<text x="44.2" y="110.5">223</text>
<text x="44.2" y="113">224</text>
<text x="60.7" y="119.3" transform="rotate(-90 60.7 119.3)">65</text>
<text x="63.2" y="119.3" transform="rotate(-90 63.2 119.3)">66</text>
<text x="65.8" y="119.3" transform="rotate(-90 65.8 119.3)">67</text>
<text x="68.3" y="119.3" transform="rotate(-90 68.3 119.3)">68</text>
<text x="70.9" y="119.3" transform="rotate(-90 70.9 119.3)">69</text>
<text x="73.4" y="119.3" transform="rotate(-90 73.4 119.3)">70</text>
<text x="75.9" y="119.3" transform="rotate(-90 75.9 119.3)">71</text>
<text x="78.5" y="119.3" transform="rotate(-90 78.5 119.3)">72</text>
<text x="81" y="119.3" transform="rotate(-90 81 119.3)">73</text>
<text x="83.6" y="119.3" transform="rotate(-90 83.6 119.3)">74</text>
<text x="86.1" y="119.3" transform="rotate(-90 86.1 119.3)">75</text>
<text x="88.6" y="119.3" transform="rotate(-90 88.6 119.3)">76</text>
<text x="91.2" y="119.3" transform="rotate(-90 91.2 119.3)">77</text>
<text x="93.7" y="119.3" transform="rotate(-90 93.7 119.3)">78</text>
<text x="96.3" y="119.3" transform="rotate(-90 96.3 119.3)">79</text>
<text x="98.8" y="119.3" transform="rotate(-90 98.8 119.3)">80</text>
<text x="101.3" y="119.3" transform="rotate(-90 101.3 119.3)">81</text>
<text x="103.9" y="119.3" transform="rotate(-90 103.9 119.3)">82</text>
<text x="106.4" y="119.3" transform="rotate(-90 106.4 119.3)">83</text>
<text x="109" y="119.3" transform="rotate(-90 109 119.3)">84</text>
<text x="111.5" y="119.3" transform="rotate(-90 111.5 119.3)">85</text>
<text x="114" y="119.3" transform="rotate(-90 114 119.3)">86</text>
<text x="116.6" y="119.3" transform="rotate(-90 116.6 119.3)">87</text>
<text x="119.1" y="119.3" transform="rotate(-90 119.1 119.3)">88</text>
<text x="121.7" y="119.3" transform="rotate(-90 121.7 119.3)">89</text>
<text x="124.2" y="119.3" transform="rotate(-90 124.2 119.3)">90</text>
<text x="126.7" y="119.3" transform="rotate(-90 126.7 119.3)">91</text>
<text x="129.3" y="119.3" transform="rotate(-90 129.3 119.3)">92</text>
<text x="131.8" y="119.3" transform="rotate(-90 131.8 119.3)">93</text>
<text x="134.4" y="119.3" transform="rotate(-90 134.4 119.3)">94</text>
<text x="136.9" y="119.3" transform="rotate(-90 136.9 119.3)">95</text>
<text x="139.4" y="119.3" transform="rotate(-90 139.4 119.3)">96</text>
<text x="142" y="119.3" transform="rotate(-90 142 119.3)">97</text>
<text x="144.5" y="119.3" transform="rotate(-90 144.5 119.3)">98</text>
<text x="147.1" y="119.3" transform="rotate(-90 147.1 119.3)">99</text>
<text x="149.6" y="119.8" transform="rotate(-90 149.6 119.8)">100</text>
<text x="152.1" y="119.8" transform="rotate(-90 152.1 119.8)">101</text>
<text x="154.7" y="119.8" transform="rotate(-90 154.7 119.8)">102</text>
<text x="157.2" y="119.8" transform="rotate(-90 157.2 119.8)">103</text>
<text x="159.8" y="119.8" transform="rotate(-90 159.8 119.8)">104</text>
<text x="162.3" y="119.8" transform="rotate(-90 162.3 119.8)">105</text>
<text x="164.8" y="119.8" transform="rotate(-90 164.8 119.8)">106</text>
<text x="167.4" y="119.8" transform="rotate(-90 167.4 119.8)">107</text>
<text x="169.9" y="119.8" transform="rotate(-90 169.9 119.8)">108</text>
<text x="172.5" y="119.8" transform="rotate(-90 172.5 119.8)">109</text>
<text x="175" y="119.8" transform="rotate(-90 175 119.8)">110</text>
<text x="177.5" y="119.8" transform="rotate(-90 177.5 119.8)">111</text>
<text x="180.1" y="119.8" transform="rotate(-90 180.1 119.8)">112</text>
<text x="182.6" y="119.8" transform="rotate(-90 182.6 119.8)">113</text>
<text x="185.2" y="119.8" transform="rotate(-90 185.2 119.8)">114</text>
<text x="187.7" y="119.8" transform="rotate(-90 187.7 119.8)">115</text>
<text x="190.2" y="119.8" transform="rotate(-90 190.2 119.8)">116</text>
<text x="192.8" y="119.8" transform="rotate(-90 192.8 119.8)">117</text>
<text x="195.3" y="119.8" transform="rotate(-90 195.3 119.8)">118</text>
<text x="197.9" y="119.8" transform="rotate(-90 197.9 119.8)">119</text>
<text x="200.4" y="119.8" transform="rotate(-90 200.4 119.8)">120</text>
<text x="202.9" y="119.8" transform="rotate(-90 202.9 119.8)">121</text>
<text x="205.5" y="119.8" transform="rotate(-90 205.5 119.8)">122</text>
<text x="208" y="119.8" transform="rotate(-90 208 119.8)">123</text>
<text x="210.6" y="119.8" transform="rotate(-90 210.6 119.8)">124</text>
<text x="213.1" y="119.8" transform="rotate(-90 213.1 119.8)">125</text>
<text x="215.6" y="119.8" transform="rotate(-90 215.6 119.8)">126</text>
<text x="218.2" y="119.8" transform="rotate(-90 218.2 119.8)">127</text>
<text x="220.7" y="119.8" transform="rotate(-90 220.7 119.8)">128</text>
</g>
<g font-size="1.8" fill="#006464">
<text x="61.6" y="43.6" transform="rotate(-90 61.6 43.6)">CE0</text>
<text x="64.1" y="43.6" transform="rotate(-90 64.1 43.6)">CE1</text>
<text x="66.7" y="43.6" transform="rotate(-90 66.7 43.6)">CE2</text>
<text x="69.2" y="43.6" transform="rotate(-90 69.2 43.6)">CE3</text>
<text x="71.8" y="43.6" transform="rotate(-90 71.8 43.6)">CE4</text>
<text x="74.3" y="43.6" transform="rotate(-90 74.3 43.6)">CE5</text>
<text x="76.8" y="43.6" transform="rotate(-90 76.8 43.6)">CE6</text>
<text x="79.4" y="43.6" transform="rotate(-90 79.4 43.6)">CE7</text>
<text x="81.9" y="43.6" transform="rotate(-90 81.9 43.6)">CE8</text>
<text x="84.5" y="43.6" transform="rotate(-90 84.5 43.6)">CE9</text>
<text x="87" y="44.6" transform="rotate(-90 87 44.6)">CE10</text>
<text x="89.5" y="44.6" transform="rotate(-90 89.5 44.6)">CE11</text>
<text x="92.1" y="44.6" transform="rotate(-90 92.1 44.6)">CE12</text>
<text x="94.6" y="44.6" transform="rotate(-90 94.6 44.6)">CE13</text>
<text x="97.2" y="44.6" transform="rotate(-90 97.2 44.6)">CE14</text>
<text x="99.7" y="44.6" transform="rotate(-90 99.7 44.6)">CE15</text>
<text x="102.2" y="44.6" transform="rotate(-90 102.2 44.6)">CE16</text>
<text x="104.8" y="44.6" transform="rotate(-90 104.8 44.6)">CE17</text>
<text x="107.3" y="44.6" transform="rotate(-90 107.3 44.6)">CE18</text>
<text x="109.9" y="44.6" transform="rotate(-90 109.9 44.6)">CE19</text>
<text x="112.4" y="44.6" transform="rotate(-90 112.4 44.6)">CE20</text>
<text x="114.9" y="44.6" transform="rotate(-90 114.9 44.6)">CE21</text>
<text x="117.5" y="44.6" transform="rotate(-90 117.5 44.6)">CE22</text>
<text x="120" y="44.6" transform="rotate(-90 120 44.6)">CE23</text>
<text x="122.6" y="44.6" transform="rotate(-90 122.6 44.6)">CE24</text>
<text x="125.1" y="44.6" transform="rotate(-90 125.1 44.6)">CE25</text>
<text x="127.6" y="44.6" transform="rotate(-90 127.6 44.6)">CE26</text>
<text x="130.2" y="44.6" transform="rotate(-90 130.2 44.6)">CE27</text>
<text x="132.7" y="44.6" transform="rotate(-90 132.7 44.6)">CE28</text>
<text x="135.3" y="44.6" transform="rotate(-90 135.3 44.6)">CE29</text>
<text x="137.8" y="44.6" transform="rotate(-90 137.8 44.6)">CE30</text>
<text x="140.3" y="44.6" transform="rotate(-90 140.3 44.6)">CE31</text>
<text x="142.9" y="44.6" transform="rotate(-90 142.9 44.6)">CE32</text>
<text x="145.4" y="44.6" transform="rotate(-90 145.4 44.6)">CE33</text>
<text x="148" y="44.6" transform="rotate(-90 148 44.6)">CE34</text>
<text x="150.5" y="44.6" transform="rotate(-90 150.5 44.6)">CE35</text>
<text x="153" y="44.6" transform="rotate(-90 153 44.6)">CE36</text>
<text x="155.6" y="44.6" transform="rotate(-90 155.6 44.6)">CE37</text>
<text x="158.1" y="44.6" transform="rotate(-90 158.1 44.6)">CE38</text>
<text x="160.7" y="44.6" transform="rotate(-90 160.7 44.6)">CE39</text>
<text x="163.2" y="44.6" transform="rotate(-90 163.2 44.6)">CE40</text>
<text x="165.7" y="44.6" transform="rotate(-90 165.7 44.6)">CE41</text>
<text x="168.3" y="44.6" transform="rotate(-90 168.3 44.6)">CE42</text>
<text x="170.8" y="44.6" transform="rotate(-90 170.8 44.6)">CE43</text>
<text x="173.4" y="44.6" transform="rotate(-90 173.4 44.6)">CE44</text>
<text x="175.9" y="44.6" transform="rotate(-90 175.9 44.6)">CE45</text>
<text x="178.4" y="44.6" transform="rotate(-90 178.4 44.6)">CE46</text>
<text x="181" y="44.6" transform="rotate(-90 181 44.6)">CE47</text>
<text x="183.5" y="44.6" transform="rotate(-90 183.5 44.6)">CE48</text>
<text x="186.1" y="44.6" transform="rotate(-90 186.1 44.6)">CE49</text>
<text x="188.6" y="44.6" transform="rotate(-90 188.6 44.6)">CE50</text>
<text x="191.1" y="44.6" transform="rotate(-90 191.1 44.6)">CE51</text>
<text x="193.7" y="44.6" transform="rotate(-90 193.7 44.6)">CE52</text>
<text x="196.2" y="44.6" transform="rotate(-90 196.2 44.6)">CE53</text>
<text x="198.8" y="44.6" transform="rotate(-90 198.8 44.6)">CE54</text>
<text x="201.3" y="44.6" transform="rotate(-90 201.3 44.6)">CE55</text>
<text x="203.8" y="44.6" transform="rotate(-90 203.8 44.6)">CE56</text>
<text x="206.4" y="44.6" transform="rotate(-90 206.4 44.6)">CE57</text>
<text x="208.9" y="44.6" transform="rotate(-90 208.9 44.6)">CE58</text>
<text x="211.5" y="44.6" transform="rotate(-90 211.5 44.6)">CE59</text>
<text x="214" y="44.6" transform="rotate(-90 214 44.6)">CE60</text>
<text x="216.5" y="44.6" transform="rotate(-90 216.5 44.6)">CE61</text>
<text x="219.1" y="44.6" transform="rotate(-90 219.1 44.6)">CE62</text>
<text x="221.6" y="44.6" transform="rotate(-90 221.6 44.6)">CE63</text>
<text x="48.8" y="55.5">R0</text>
<text x="48.8" y="58">R1</text>
<text x="48.8" y="60.6">R2</text>
<text x="48.8" y="63.1">R3</text>
<text x="48.8" y="65.7">R4</text>
<text x="48.8" y="68.2">R5</text>
<text x="48.8" y="70.7">R6</text>
<text x="48.8" y="73.3">R7</text>
<text x="48.8" y="75.8">R8</text>
<text x="48.8" y="78.4">R9</text>
<text x="48.8" y="80.9">R10</text>
<text x="48.8" y="83.4">R11</text>
<text x="48.8" y="86">R12</text>
<text x="48.8" y="88.5">R13</text>
<text x="48.8" y="91.1">R14</text>
<text x="48.8" y="93.6">R15</text>
<text x="48.8" y="96.1">R16</text>
<text x="48.8" y="98.7">R17</text>
<text x="48.8" y="101.2">R18</text>
<text x="48.8" y="103.8">R19</text>
<text x="48.8" y="106.3">R20</text>
<text x="48.8" y="108.8">R21</text>
<text x="48.8" y="111.4">R22</text>
<text x="48.8" y="113.9">R23</text>
<text x="61.6" y="115.3" transform="rotate(-90 61.6 115.3)">CO0</text>
<text x="64.1" y="115.3" transform="rotate(-90 64.1 115.3)">CO1</text>
<text x="66.7" y="115.3" transform="rotate(-90 66.7 115.3)">CO2</text>
<text x="69.2" y="115.3" transform="rotate(-90 69.2 115.3)">CO3</text>
<text x="71.8" y="115.3" transform="rotate(-90 71.8 115.3)">CO4</text>
<text x="74.3" y="115.3" transform="rotate(-90 74.3 115.3)">CO5</text>
<text x="76.8" y="115.3" transform="rotate(-90 76.8 115.3)">CO6</text>
<text x="79.4" y="115.3" transform="rotate(-90 79.4 115.3)">CO7</text>
<text x="81.9" y="115.3" transform="rotate(-90 81.9 115.3)">CO8</text>
<text x="84.5" y="115.3" transform="rotate(-90 84.5 115.3)">CO9</text>
<text x="87" y="115.3" transform="rotate(-90 87 115.3)">CO10</text>
<text x="89.5" y="115.3" transform="rotate(-90 89.5 115.3)">CO11</text>
<text x="92.1" y="115.3" transform="rotate(-90 92.1 115.3)">CO12</text>
<text x="94.6" y="115.3" transform="rotate(-90 94.6 115.3)">CO13</text>
<text x="97.2" y="115.3" transform="rotate(-90 97.2 115.3)">CO14</text>
<text x="99.7" y="115.3" transform="rotate(-90 99.7 115.3)">CO15</text>
<text x="102.2" y="115.3" transform="rotate(-90 102.2 115.3)">CO16</text>
<text x="104.8" y="115.3" transform="rotate(-90 104.8 115.3)">CO17</text>
<text x="107.3" y="115.3" transform="rotate(-90 107.3 115.3)">CO18</text>
<text x="109.9" y="115.3" transform="rotate(-90 109.9 115.3)">CO19</text>
<text x="112.4" y="115.3" transform="rotate(-90 112.4 115.3)">CO20</text>
<text x="114.9" y="115.3" transform="rotate(-90 114.9 115.3)">CO21</text>
<text x="117.5" y="115.3" transform="rotate(-90 117.5 115.3)">CO22</text>
<text x="120" y="115.3" transform="rotate(-90 120 115.3)">CO23</text>
<text x="122.6" y="115.3" transform="rotate(-90 122.6 115.3)">CO24</text>
<text x="125.1" y="115.3" transform="rotate(-90 125.1 115.3)">CO25</text>
<text x="127.6" y="115.3" transform="rotate(-90 127.6 115.3)">CO26</text>
<text x="130.2" y="115.3" transform="rotate(-90 130.2 115.3)">CO27</text>
<text x="132.7" y="115.3" transform="rotate(-90 132.7 115.3)">CO28</text>
<text x="135.3" y="115.3" transform="rotate(-90 135.3 115.3)">CO29</text>
<text x="137.8" y="115.3" transform="rotate(-90 137.8 115.3)">CO30</text>
<text x="140.3" y="115.3" transform="rotate(-90 140.3 115.3)">CO31</text>
<text x="142.9" y="115.3" transform="rotate(-90 142.9 115.3)">CO32</text>
<text x="145.4" y="115.3" transform="rotate(-90 145.4 115.3)">CO33</text>
<text x="148" y="115.3" transform="rotate(-90 148 115.3)">CO34</text>
<text x="150.5" y="115.3" transform="rotate(-90 150.5 115.3)">CO35</text>
<text x="153" y="115.3" transform="rotate(-90 153 115.3)">CO36</text>
<text x="155.6" y="115.3" transform="rotate(-90 155.6 115.3)">CO37</text>
<text x="158.1" y="115.3" transform="rotate(-90 158.1 115.3)">CO38</text>
<text x="160.7" y="115.3" transform="rotate(-90 160.7 115.3)">CO39</text>
<text x="163.2" y="115.3" transform="rotate(-90 163.2 115.3)">CO40</text>
<text x="165.7" y="115.3" transform="rotate(-90 165.7 115.3)">CO41</text>
<text x="168.3" y="115.3" transform="rotate(-90 168.3 115.3)">CO42</text>
<text x="170.8" y="115.3" transform="rotate(-90 170.8 115.3)">CO43</text>
<text x="173.4" y="115.3" transform="rotate(-90 173.4 115.3)">CO44</text>
<text x="175.9" y="115.3" transform="rotate(-90 175.9 115.3)">CO45</text>
<text x="178.4" y="115.3" transform="rotate(-90 178.4 115.3)">CO46</text>
<text x="181" y="115.3" transform="rotate(-90 181 115.3)">CO47</text>
<text x="183.5" y="115.3" transform="rotate(-90 183.5 115.3)">CO48</text>
<text x="186.1" y="115.3" transform="rotate(-90 186.1 115.3)">CO49</text>
<text x="188.6" y="115.3" transform="rotate(-90 188.6 115.3)">CO50</text>
<text x="191.1" y="115.3" transform="rotate(-90 191.1 115.3)">CO51</text>
<text x="193.7" y="115.3" transform="rotate(-90 193.7 115.3)">CO52</text>
<text x="196.2" y="115.3" transform="rotate(-90 196.2 115.3)">CO53</text>
<text x="198.8" y="115.3" transform="rotate(-90 198.8 115.3)">CO54</text>
<text x="201.3" y="115.3" transform="rotate(-90 201.3 115.3)">CO55</text>
<text x="203.8" y="115.3" transform="rotate(-90 203.8 115.3)">CO56</text>
<text x="206.4" y="115.3" transform="rotate(-90 206.4 115.3)">CO57</text>
<text x="208.9" y="115.3" transform="rotate(-90 208.9 115.3)">CO58</text>
<text x="211.5" y="115.3" transform="rotate(-90 211.5 115.3)">CO59</text>
<text x="214" y="115.3" transform="rotate(-90 214 115.3)">CO60</text>
<text x="216.5" y="115.3" transform="rotate(-90 216.5 115.3)">CO61</text>
<text x="219.1" y="115.3" transform="rotate(-90 219.1 115.3)">CO62</text>
<text x="221.6" y="115.3" transform="rotate(-90 221.6 115.3)">CO63</text>
</g>
<g font-size="1.8" fill="#0000c2">
<text x="146.1" y="131.9">R??? = Anode</text>
<text x="122.5" y="138">See PCB layout for the actual connections</text>
<text x="128" y="133.9">CE??? = Cathode side of even rows</text>
<text x="128.6" y="136">CO??? = Cathode side of odd rows</text>
</g>
</svg>
